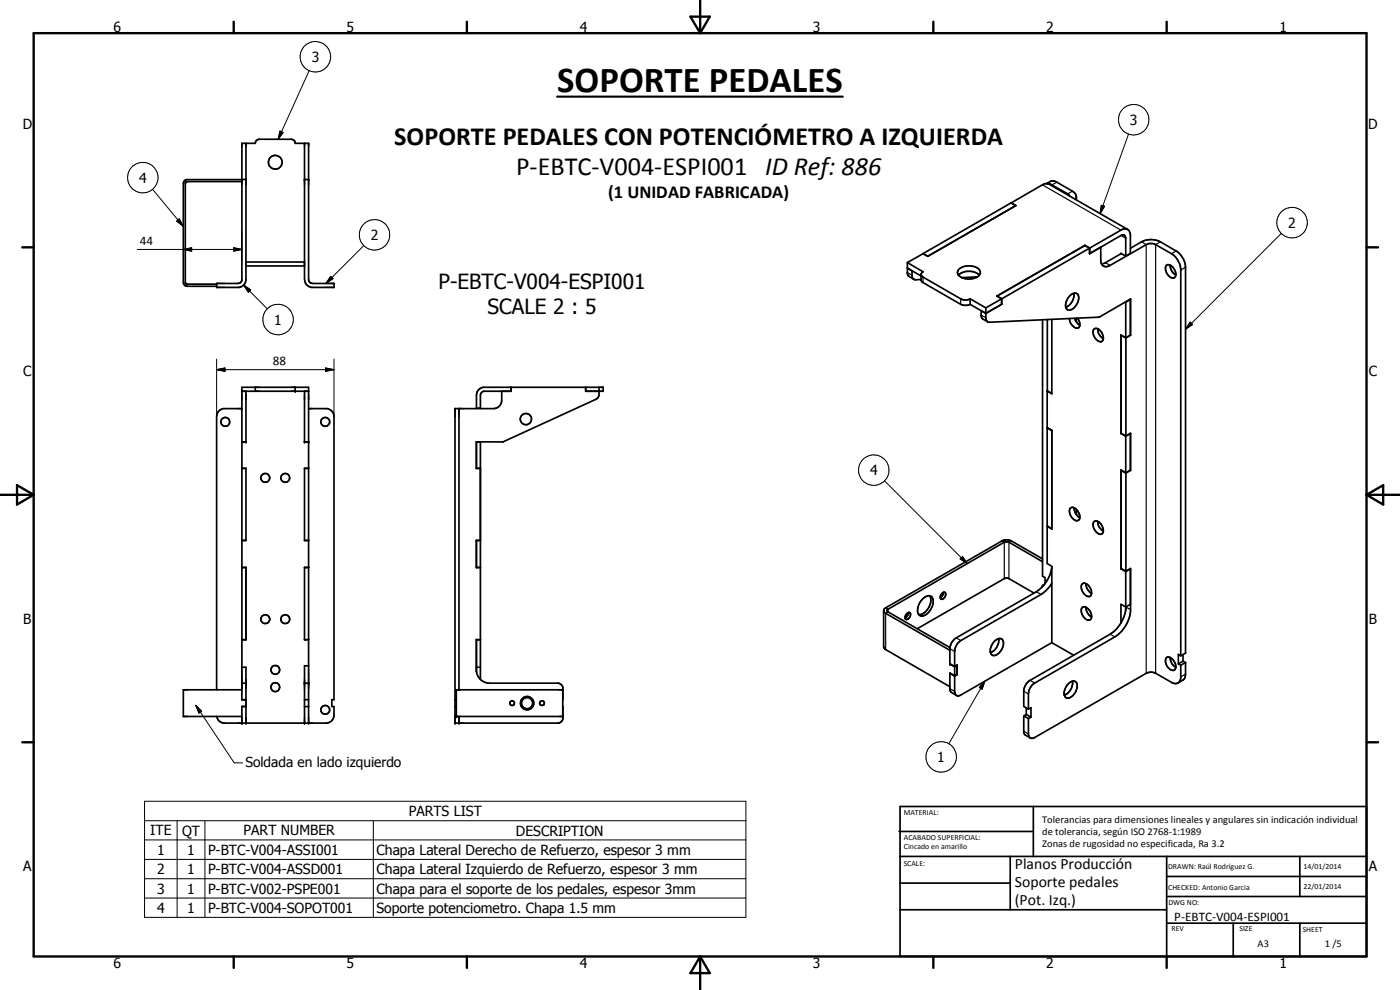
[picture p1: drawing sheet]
<svg xmlns="http://www.w3.org/2000/svg" width="420mm" height="297mm" viewBox="0 0 420 297" stroke-linecap="round" stroke-linejoin="round" font-family="sans-serif">
<g fill="none" stroke="#000" stroke-width=".51">
<path d="M72.6 54.5h-16.4l-.6 .6 .1 29.8 .3 .4h9M73.8 43v40.9a2.44 2.44 0 0 1-2 2.3h-6.8v-1.2h6.4l.8-.2 .4-.7v-41.1h4l.3-.8 .9-.4h9.6l.9 .4 .3 .8h4l.1 41.1 .3 .7 .8 .2h6.4v1.2h-6.8l-1.3-.7-.6-.9-.1-41.6M73.8 53.8l-17.8 .1-.6 .2-.3 .7v30.2l.3 .6 .8 .3h8.8M91.4 53.8h1.2M314.1 55.1l1.5-.8 .9 .1 5.3 3a1.72 1.72 0 0 1 .9 2.4M314.1 55.1l.8 .2 23.5 13.5M314.1 55.1l-1.3 .4-9.3 5.4M314.3 55.1l1.1 .2 5.1 2.9 .5 .6M323 59v1M73.8 79.8h17.6M73.8 78.6h17.6M272.3 78.8l.1 3.7 1.9 1.3"/>
<path d="M272.3 78.8l4.7 2.7-.6 .7v1.8l.6 .8 11.3 6.5 .9 .3h1.1l.9-.3M277.1 76.1l1.4 .8M277.1 76.1h.1M278.4 76.9l-1.4-.8-4.7 2.7M303.5 60.9l1.4 .8-26.5 15.2M303.5 60.9h.1M304.8 61.7l-1.4-.8-26.3 15.2M325.6 73.7l1.4 .8M325.6 73.6l-26.4 15.3 1.4 .8M325.6 73.6l1.5 .8M325.6 73.6v.1M327 76.1l3.4-1.9v4.2a1.68 1.68 0 0 0 .9 1.5 1.68 1.68 0 0 0 1.9-.3l11.7-6.5 1.7 .2 5 2.8a6.4 6.4 0 0 1 2.8 4.5v116.2"/>
<path d="M327 74.5v1.6M327 74.5l-26.4 15.2M327 76.1h.1M327.1 74.4l9.3-5.4a1.72 1.72 0 0 1 1.8-.2 1.72 1.72 0 0 1 1 1.5v5.7l-1.3 .8M327.1 76.1l9.3-5.4a.89 .89 0 0 1 1-.1 .89 .89 0 0 1 .5 .9v5.3M327.1 74.4v1.7M336.4 76.1l1.5 .7M336.5 76.1l-5 2.9-.9 .2M339.2 74.5l3.4-1.9a6.2 6.2 0 0 1 5.7 0l4.7 2.7a6.2 6.2 0 0 1 2.8 4.9v115.8l-1.4 .8M350 79.7a1.81 1.81 0 0 1 2.5 1.2 1.61 1.61 0 0 1-.4 2.5 2.84 2.84 0 0 1-2.1-3.7zM351.2 79.5a3.5 3.5 0 0 0 1.7 3M276.4 82.8l-4.1-2.4 1.4 .9v1.3l.3 1 .6 .3h1.8"/>
<path d="M276.4 82.4l.6 .7 11.3 6.6 1.3 .3 1.6-.3M287.6 81a4.7 4.7 0 0 1 6.4 0 1.88 1.88 0 0 1-1.9 2.6 4.1 4.1 0 0 1-4.7-1.6zM287.7 82.5a4.7 4.7 0 0 1 6.2 0M291.2 91.3l4.7 2.7M291.2 89.7l4.7 2.7M291.2 89.7v1.6M293.3 83.1l-4.7 .2M294.5 93.2l.1 2.1 1.8 1.3M295.9 92.4v2.9a1.18 1.18 0 0 0 1.1 1.4l32.8-1.5 9.5-5.5v10.9M299.2 88.9l1.4 .8M300.6 91.2v.1M300.6 89.7l-4.7 2.7"/>
<path d="M300.6 89.7v1.6l-4.7 2.7M300.6 91.3l-4.7 2.7M300.6 89.7v1.6M312.9 95.9v77l.7 .4v1.7M314.3 95.9v21.4l1.4 .7M315.7 95.8v22.4l-1.4-.9M321 88.8a1.45 1.45 0 0 1 1.3-.9 1.45 1.45 0 0 1 1.3 .7 3.8 3.8 0 0 1-2.9 4.4 1.47 1.47 0 0 1-.8-2.1l.4-1.1zM322.3 88a4.1 4.1 0 0 1-2.4 4.2M322.5 95.5l.4 .9 1.2 1.1M323 95.5v1.1M323.4 95.5a2.11 2.11 0 0 1 .1 2.9 2.66 2.66 0 0 1-2.5-2.9M328.2 98.9l.2-.2a2.04 2.04 0 0 1 2.6 1.8l.1 1.2a.87 .87 0 0 1-.5 .8 .87 .87 0 0 1-.9-.1 2.98 2.98 0 0 1-1.5-3.5z"/>
<path d="M329.5 98.7a3.3 3.3 0 0 0 1.6 2.9M337.7 90.6l.2 .1M337.9 90.7v10.6l1.4-.7M339.2 89.8l-1.3 .9M72.6 117.4h20M73.8 117.4v15.2h-1.2M76.6 116.2v1.2M88.6 116.2v1.2M91.4 117.4v15.2h1.2M150.6 117.4v2.8a2.46 2.46 0 0 1-2.4 2.4h-11.6v94.4h31l1-.6 .3-.8v-3.6M153.4 116.2v1.2h-8.3l-.5 .2-.4 1v4M175.8 116.2v1.2h5.2v-1.2h-36a2.44 2.44 0 0 0-2 2.4v4"/>
<path d="M179.8 116.2v2.5l-.4 .8-.6 .3-27.9 12.8h-8v7.9h1.3M314.3 117.3v11l1.4 .8v29.6l-1.4-.8M314.4 117.3h-.1M337.9 101.4l-1.5-.9v29.6M337.9 101.4v29.4l-1.4-.8M339.3 100.6l-1.4 .8M72.6 122.6h-5.6a2.45 2.45 0 0 0-2 2.4v82M72.6 132.6h1.2M91.4 132.6h1.2M92.6 122.6h5.6a2.45 2.45 0 0 1 2 2.4v84.9h-.6v2.1h.6v2.6a2.44 2.44 0 0 1-2 2.4l-31.5-.1a2.25 2.25 0 0 1-1.6-1.9M137.7 122.6v84.4M143 132.6h1.2"/>
<path d="M143 132.6v7.9M143 122.5h1.2M144.2 132.6v71.3M314.3 128.4v29.4l1.4 .8M314.3 128.4l1.4 .8M314.4 128.3l-.1 .1M336.4 130.1l1.5 .8M336.5 130l-.1 .1M337.9 130.9l1.4-.9v11.1M337.9 130.9v11M339.2 130v.1M72.6 140.5h1.2v21.7h-1.2"/>
<path d="M92.6 140.5h-1.2v21.7h1.2M314.3 157.9v11.2l1.4 .8v22.9M314.4 157.9h-.1M321.1 152.6a1.39 1.39 0 0 1 2.3 .6 2.16 2.16 0 0 1 .1 3 2.66 2.66 0 0 1-2.5-2.5zM322.4 152.4a3.7 3.7 0 0 0 1.4 2.8l.3 .1M323 152.8v1.5M328.2 156.6a1.81 1.81 0 0 1 2.6 1.3 1.43 1.43 0 0 1-.6 2.4 3 3 0 0 1-2-3.7zM329.5 156.5a3.3 3.3 0 0 0 1.6 2.9M336.5 141.1l1.4 .8M337.9 141.9l-1.5-.9v29.7M337.9 141.9v29.5M339.2 141.1h.1"/>
<path d="M339.2 141l-1.3 .9M339.3 141.1l-1.4 .8M72.6 170.2h1.2v21.8h-1.2M72.6 162.1h1.2M72.6 170.3h1.2M91.4 162.1h1.2M91.4 170.3h1.2M92.6 170.2h-1.2v21.8h1.2M143 162.2h1.2M143 170.2h1.2M143 162.1v8.2M144.2 162.1h-1.3v8.2h1.3"/>
<path d="M276.9 179.7a1.8 1.8 0 0 1 3-.3 4.4 4.4 0 0 1-3.4 5.4 1.98 1.98 0 0 1-.9-2.9l.5-1.2zM279 178.7a4.3 4.3 0 0 1-3.3 5.7M282.6 178.1a.65 .65 0 0 1 1-.4 .65 .65 0 0 1 .1 1 .97 .97 0 0 1-1.4 .9v-.9zM283.1 177.7l-.2 .9-.7 .7M310.3 177.9l-7.5-4.3-1.2-.1-26.3 15.1M312.9 175.7l.1 .1M312.9 175.7v.3M312.9 168.5l-10.1-5.8-1.2-.1-35.3 20.4v.5l18.8 10.8M312.9 167.7l-9.4-5.4a3.1 3.1 0 0 0-2.8 0l-34.9 20.1-.6 .7v11l.4 .7 19.5 11.2M313.2 175.6h.1M313.2 175.5l-.3 .2M315.7 175a11.6 11.6 0 0 1-3.2 3.4l-24.1 13.8a4 4 0 0 0-1.9 3.3v7.2"/>
<path d="M315.7 170.1a10.6 10.6 0 0 1-4.7 7.4l-24 13.9a3.9 3.9 0 0 0-1.9 2.9M324.8 175.2a1.95 1.95 0 0 1 2.5 1.4 1.46 1.46 0 0 1-.6 2.4 2.8 2.8 0 0 1-1.9-3.8zM325.9 175.1a3.5 3.5 0 0 0 1.7 3M336.4 170.7l1.5 .8M336.5 170.6l1.4 .8M336.6 170.6l-.2 .1M337.9 171.5v11.4M337.9 171.4l1.4-.8v12.8a10.6 10.6 0 0 1-4.7 7.7l-24.1 13.8a4.1 4.1 0 0 0-1.9 3.3v4.6M339.2 170.6l-1.3 .9M72.6 191.9h1.2M91.4 191.9h1.2M92.6 199.8h-1.2v17.2"/>
<path d="M143 192h1.2M143 191.9v9.6M144.2 191.9h-1.3v9.1a4.1 4.1 0 0 0 3.6 4l21.4 .1 .7 .4 .3 .8v3.6M265.2 183.3l.6 .7 19.3 11.1M272.1 184.1l.5-.3a.81 .81 0 0 1 .8 .6 .81 .81 0 0 1-.4 .9 .74 .74 0 0 1-1.2 .5 .74 .74 0 0 1 0-1.2zM272.6 183.8l-.1 .6-.9 1M285.1 194.3v4.9l1.4 .8M285.1 199.2l1.4 .8M298.4 192.4a1.52 1.52 0 0 1 2.6-.1 3.7 3.7 0 0 1-2.9 4.4 1.51 1.51 0 0 1-.8-2.1zM299.7 191.6a4 4 0 0 1-2.4 4.2M315.7 192.8l-27.3 15.7a1.14 1.14 0 0 1-1.4 .2 1.14 1.14 0 0 1-.5-1.3v-4.5M315.7 192.8l6.5 3.8"/>
<path d="M324.8 182.2a1.76 1.76 0 0 1 2.3 1.1 1.68 1.68 0 0 1-.2 2.8 2.74 2.74 0 0 1-2.1-3.9zM325.9 182.2a3.2 3.2 0 0 0 1.7 2.9M337.9 182.1a10.6 10.6 0 0 1-4.7 8.2l-24.1 13.8a4 4 0 0 0-1.9 3v4.9l1.4 .8M339.2 181.3l-1.3 .8-1.5-.8v5.6M350 197.4a1.81 1.81 0 0 1 2.5 1.2 1.61 1.61 0 0 1-.4 2.6 2.9 2.9 0 0 1-2.1-3.8zM351.2 197.3a3.5 3.5 0 0 0 1.7 2.9M353.6 199.2l.8 .4M354.4 196.8l-.8-.5v2.9M354.4 199.6v3.9a1.64 1.64 0 0 1-2.5 1.4l-5.1-2.9a3.1 3.1 0 0 0-2.8 0l-33.5 19.3a1.15 1.15 0 0 1-1.3 .1 1.15 1.15 0 0 1-.6-1.2v-4.6M355 198.4l.8 .4M355 198.4l-1.4 .8M355 196.4v2"/>
<path d="M355.8 198.8l-1.4 .8M355.8 198.8l-.2 4.4-.4 .8-1.7 .9M72.6 200.2h1.2v16.8M72.6 217v-5h1.2v-2h-1.2v-93.8h20v100.8M72.6 207h-17.6v8h17.6M72.6 212h1.2M72.6 209.9h1.2M72.6 205h1.2M91.4 212h1.2M91.4 209.9h1.2M91.4 205h1.2M136.6 212h.3"/>
<path d="M136.6 209.9h.3M136.9 207h32v8h-32zM137.7 215v2M143 200.2h1.2M285.1 202.1l1.4 .8M285.1 202.1v5l.4 .6 1.6 1M285.1 202l1.4 .7M285.1 202h.1M285.2 202l-.1 .1M286.5 200l.7-.4v2.8M287.2 202.4l-.7 .5M287.2 202.4l-.7 .3"/>
<path d="M307.2 214.8l1.4 .8M307.2 214.8l.1 5.1 .3 .6 1.6 .9M308 214.4l1.4 .8M308 214.4l-.8 .4M308 212.4v2M308.6 212.8l.8-.5v2.9M309.4 215.2l-.8 .4M320.6 205.2a1.46 1.46 0 0 1 2.6-.2 3.9 3.9 0 0 1-2.6 4.5 1.56 1.56 0 0 1-1-2.6zM321.8 204.4a4 4 0 0 1-2.4 4.2M269.8 249.5h40.3M270.1 242h140v45h-140zM270.1 257h140"/>
<path d="M303.2 257v16M310.1 242v15M350.1 257v30M390.1 257v12M270.1 265h33.1M270.1 273h80M350.1 277h60M350.1 269h60M350.1 263h60M370.1 277v10M390.1 277v10"/>
<circle cx="82.6" cy="48.7" r="2.07"/>
<circle cx="67.6" cy="126.6" r="1.33"/>
<circle cx="97.6" cy="126.6" r="1.33"/>
<circle cx="157.8" cy="125.7" r="1.68"/>
<circle cx="79.6" cy="143.4" r="1.33"/>
<circle cx="85.6" cy="143.4" r="1.32"/>
<circle cx="79.6" cy="185.8" r="1.33"/>
<circle cx="85.6" cy="185.8" r="1.33"/>
<circle cx="82.6" cy="201" r="1.32"/>
<circle cx="82.6" cy="206.2" r="1.33"/>
<circle cx="97.6" cy="213" r="1.32"/>
<circle cx="153.7" cy="211" r=".7"/>
<circle cx="158.2" cy="211" r="1.68"/>
<circle cx="158.2" cy="211" r="2"/>
<circle cx="162.7" cy="211" r=".71"/>
</g>
<g fill="#000">
<circle cx="72.6" cy="53.8" r=".25"/>
<circle cx="73.8" cy="53.8" r=".25"/>
<circle cx="91.4" cy="53.8" r=".25"/>
<circle cx="92.6" cy="53.8" r=".25"/>
<circle cx="88.6" cy="116.2" r=".25"/>
<circle cx="88.6" cy="117.4" r=".25"/>
<circle cx="153.4" cy="116.2" r=".25"/>
<circle cx="336.5" cy="100.6" r=".25"/>
<circle cx="72.6" cy="132.6" r=".25"/>
<circle cx="72.6" cy="122.6" r=".25"/>
<circle cx="73.8" cy="132.6" r=".25"/>
<circle cx="91.4" cy="132.6" r=".25"/>
<circle cx="92.6" cy="132.6" r=".25"/>
<circle cx="136.6" cy="122.6" r=".25"/>
<circle cx="137.7" cy="122.6" r=".25"/>
<circle cx="285.1" cy="199.2" r=".25"/>
<circle cx="287.2" cy="199.6" r=".25"/>
<circle cx="337.9" cy="182.1" r=".25"/>
<circle cx="72.6" cy="217" r=".25"/>
<circle cx="72.6" cy="205" r=".25"/>
<circle cx="73.8" cy="217" r=".25"/>
<circle cx="73.8" cy="205" r=".25"/>
<circle cx="91.4" cy="217" r=".25"/>
<circle cx="91.4" cy="205" r=".25"/>
<circle cx="92.6" cy="217" r=".25"/>
<circle cx="92.6" cy="205" r=".25"/>
<circle cx="136.6" cy="217" r=".25"/>
<circle cx="136.9" cy="207" r=".25"/>
<circle cx="136.9" cy="215" r=".25"/>
<circle cx="137.7" cy="217" r=".25"/>
</g>
<g fill="none" stroke="#000" stroke-width=".35">
<path d="M312.8 55.5l23.6 13.5M317.1 54.7l-1.4 .8M321.8 57.4l-1.3 .8v.3M331.8 78.8l1.4 .8M336.4 70.7l1.5 .8M342.6 72.6l1.4 .8v128.6M348.3 72.6l-1.5 .8v128.6M353 75.3l-1.4 .8M272.3 81.8l1.4 .8M277 83.1v1.7M288.3 89.7v1.6M294.5 94.5l1.4 .8"/>
<path d="M355.8 80.2l-1.4 .8M300.7 162.3l.7 .4v10.9M303.5 162.3l-.7 .4v10.9M311 177.5l1.5 .9M265.8 182.4l.7 .4v.8l-.7 .4v10.9M285.1 194.6l1.4 .9M287 191.4l1.4 .8M333.2 190.3l1.4 .8M337.9 182.1l1.4 .8M285.1 206.6l1.4 .8M307.2 207.4l1.4 .8M307.2 219.4l1.4 .8"/>
<path d="M309.1 204.1l1.4 .8M355.8 202.3l-1.4 .8"/>
</g>
<g fill="none" stroke="#000" stroke-width=".71">
<path d="M10.1 9.9h400v277.1h-400zM70.1 6.5v3.4M140.1 6.5v3.4M207.2 5h5.8l-2.9 4.9zM210.1 0v9.9M280.1 6.5v3.4M350.1 6.5v3.4M6.7 74.2h3.4M410.1 74.2h3.5M.1 148.5h10M5.1 145.6l5 2.9-5 2.9zM410.1 148.5h10"/>
<path d="M410.1 148.5l5-2.9v5.8zM6.7 222.7h3.4M410.1 222.7h3.5M70.1 287v3.4M140.1 287v3.4M210.1 287v10M210.1 287l2.9 5h-5.8zM280.1 287v3.4M350.1 287v3.4"/>
</g>
<g fill="none" stroke="#000" stroke-width=".3">
<path d="M84 39.3l1 .5-1.5 2zM92.8 21.2l-9.3 20.6M45.8 56.8l9.2 11.1M338.7 40.2l-8.6 23.9M41.2 74.8h31.4M53 66.3l.8-.6 1.2 2.2zM55 74.8l2.5-.5v1.1zM70.1 74.3l2.5 .5-2.5 .6zM72.6 69.4v8.6M109.2 73.7l-11.4 11.3M330.5 61.6l1 .3-1.4 2.2zM384.5 70l-28.7 28.8"/>
<path d="M73.1 85.5l2.1 1.5-.7 .7zM73.1 85.5l7.1 7.2M99.2 82.9l.7 .7-2.1 1.4zM357.2 96.6l.7 .8-2.1 1.4zM65 110.9l2.5-.5v1zM65 110.9h35.2M65 107.7v17.3M97.7 110.4l2.5 .5-2.5 .5zM100.2 107.7v17.3M265.5 144.3l24.8 24.8M288.2 167.7l.7-.7 1.4 2.1zM58.7 211.6l1.8 1.8-.8 .6z"/>
<path d="M58.7 211.6l11.6 17.3h2.5M295.6 204.4l-.8 2.4-.9-.5zM295.6 204.4l-10.8 18.7M43.4 240.4h180.4v34.9h-180.4zM43.4 246.3h180.4M43.4 252h180.4M43.4 257.9h180.4M53.2 246.3v29M61.5 246.3v29M112 246.3v29M43.4 263.7h180.4M43.4 269.5h180.4"/>
<circle cx="94.7" cy="17" r="4.6"/>
<circle cx="340.2" cy="35.9" r="4.6"/>
<circle cx="42.9" cy="53.3" r="4.6"/>
<circle cx="112.4" cy="70.5" r="4.6"/>
<circle cx="387.8" cy="66.8" r="4.6"/>
<circle cx="83.5" cy="95.9" r="4.6"/>
<circle cx="262.2" cy="141.1" r="4.6"/>
<circle cx="282.5" cy="227.1" r="4.6"/>
</g>
<g fill="#000">
<path d="M84 39.3l1 .5-1.5 2zM53 66.3l.8-.6 1.2 2.2zM55 74.8l2.5-.5v1.1zM70.1 74.3l2.5 .5-2.5 .6zM330.5 61.6l1 .3-1.4 2.2zM73.1 85.5l2.1 1.5-.7 .7zM99.2 82.9l.7 .7-2.1 1.4zM357.2 96.6l.7 .8-2.1 1.4zM65 110.9l2.5-.5v1zM97.7 110.4l2.5 .5-2.5 .5zM288.2 167.7l.7-.7 1.4 2.1zM58.7 211.6l1.8 1.8-.8 .6z"/>
<path d="M295.6 204.4l-.8 2.4-.9-.5z"/>
</g>
<path d="M167.2 29h85.7" fill="none" stroke="#000" stroke-width=".63"/>
<text font-size="11" x="167.2" y="27.5">SOPORTE PEDALES</text>
<g font-size="7.9">
<text x="118.3" y="43.5">SOPORTE PEDALES CON POTENCIÓMETRO A IZQUIERDA</text>
<text x="154.9" y="52.5">P-EBTC-V004-ESPI001 ID Ref: 886</text>
</g>
<g font-size="6.3">
<text x="131.6" y="86.8">P-EBTC-V004-ESPI001</text>
<text x="146.3" y="94.3">SCALE 2 : 5</text>
</g>
<text font-size="5.5" x="182.5" y="59.5">(1 UNIDAD FABRICADA)</text>
<g font-size="4.7">
<text x="304.6" y="260.8">Planos Producción</text>
<text x="304.6" y="266.2">Soporte pedales</text>
<text x="304.6" y="271.6">(Pot. Izq.)</text>
</g>
<g font-size="4.2">
<text x="34" y="9.6">6</text>
<text x="104" y="9.6">5</text>
<text x="174" y="9.6">4</text>
<text x="244" y="9.6">3</text>
<text x="314" y="9.6">2</text>
<text x="384" y="9.6">1</text>
<text x="93.5" y="18.6">3</text>
<text x="6.8" y="38.7">D</text>
<text x="339.1" y="37.5">3</text>
<text x="410.6" y="38.7">D</text>
<text x="41.7" y="54.8">4</text>
<text x="386.6" y="68.4">2</text>
<text x="111.3" y="72.1">2</text>
<text x="82.3" y="97.5">1</text>
<text x="7" y="112.9">C</text>
<text x="410.8" y="112.9">C</text>
<text x="261.1" y="142.6">4</text>
<text x="7" y="187.1">B</text>
<text x="410.8" y="187.1">B</text>
<text x="281.3" y="228.6">1</text>
<text x="122.7" y="244.9">PARTS LIST</text>
<text x="45.1" y="250.7">ITE</text>
<text x="54.6" y="250.7">QT</text>
<text x="73.1" y="250.7">PART NUMBER</text>
<text x="154.8" y="250.7">DESCRIPTION</text>
<text x="47.1" y="256.5">1</text>
<text x="56.2" y="256.5">1</text>
<text x="62.4" y="256.5">P-BTC-V004-ASSI001</text>
<text x="113" y="256.5">Chapa Lateral Derecho de Refuerzo, espesor 3 mm</text>
<text x="7" y="261.4">A</text>
<text x="47.1" y="262.3">2</text>
<text x="56.2" y="262.3">1</text>
<text x="62.4" y="262.3">P-BTC-V004-ASSD001</text>
<text x="113" y="262.4">Chapa Lateral Izquierdo de Refuerzo, espesor 3 mm</text>
<text x="410.8" y="261.4">A</text>
<text x="47.1" y="268.1">3</text>
<text x="56.2" y="268.1">1</text>
<text x="62.4" y="268.1">P-BTC-V002-PSPE001</text>
<text x="113" y="268.1">Chapa para el soporte de los pedales, espesor 3mm</text>
<text x="47.1" y="273.9">4</text>
<text x="56.2" y="273.9">1</text>
<text x="62.4" y="273.9">P-BTC-V004-SOPOT001</text>
<text x="113" y="273.9">Soporte potenciometro. Chapa 1.5 mm</text>
<text x="34" y="290.4">6</text>
<text x="104" y="290.4">5</text>
<text x="174" y="290.4">4</text>
<text x="244" y="290.4">3</text>
<text x="314" y="290.4">2</text>
<text x="384" y="290.4">1</text>
</g>
<text font-size="4.1" x="73.6" y="230">Soldada en lado izquierdo</text>
<g font-size="3.9">
<text x="42" y="73.4">44</text>
<text x="81.9" y="109.4">88</text>
<text x="352.4" y="276.3">P-EBTC-V004-ESPI001</text>
</g>
<g font-size="3.1">
<text x="312.7" y="246.8">Tolerancias para dimensiones lineales y angulares sin indicación individual</text>
<text x="312.7" y="250.4">de tolerancia, según ISO 2768-1:1989</text>
<text x="312.7" y="254">Zonas de rugosidad no especificada, Ra 3.2</text>
<text x="377.4" y="284.1">A3</text>
<text x="397.6" y="284.2">1 /5</text>
</g>
<g font-size="2.4">
<text x="271.2" y="244.4">MATERIAL:</text>
<text x="271.3" y="252">ACABADO SUPERFICIAL:</text>
<text x="271.3" y="254.6">Cincado en amarillo</text>
<text x="271.2" y="259.7">SCALE:</text>
<text x="350.6" y="260.8">DRAWN: Raúl Rodríguez G.</text>
<text x="391.2" y="260.6">14/01/2014</text>
<text x="350.6" y="267">CHECKED: Antonio Garcia</text>
<text x="391.2" y="266.7">22/01/2014</text>
<text x="350.6" y="271.4">DWG NO:</text>
<text x="351.6" y="279.3">REV</text>
<text x="372" y="279.4">SIZE</text>
<text x="391" y="279.6">SHEET</text>
</g>
</svg>
